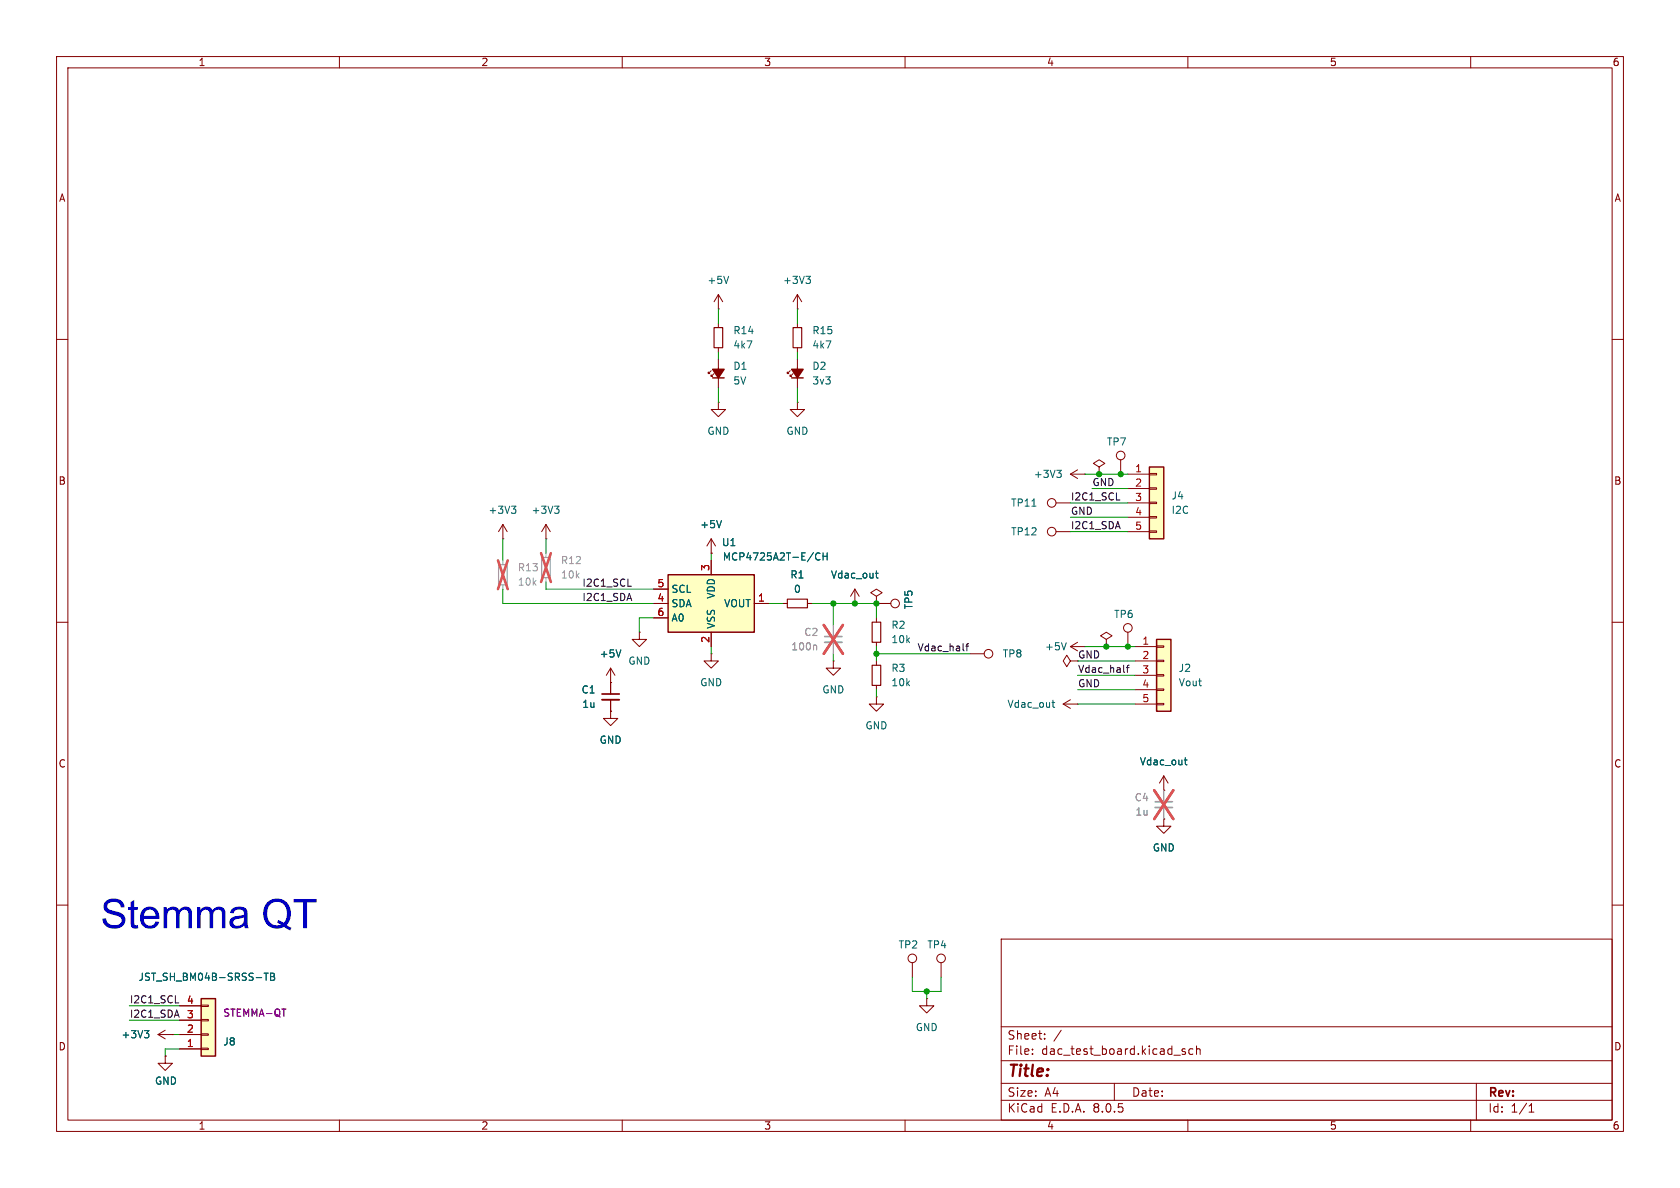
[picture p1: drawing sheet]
<svg xmlns="http://www.w3.org/2000/svg" width="297mm" height="210mm" viewBox="0 0 297 210" stroke-linecap="round" stroke-linejoin="round" font-family="sans-serif">
<g fill="none" stroke="#840000" stroke-width=".18">
<path d="M10 10h277v190h-277zM12 12h273v186h-273zM60 10v2M110 10v2M160 10v2M210 10v2M260 10v2M10 60h2M285 60h2M10 110h2M138.4 106.7h.8M142.7 106.7h.8"/>
<path d="M151.1 106.7h.1M151.1 104.1l.8 1.3M151.1 104.1v2.6M151.1 104.1l-.7 1.3M154.9 106.7h2.6M285 110h2M10 160h2M285 160h2M177 166h108v32h-108zM60 198v2M110 198v2M160 198v2"/>
<path d="M177 194.5h108M177 191.5h108M177 187.5h108M177 181.5h108M182.5 186.3v.1M182.5 185.5v.1M184.7 183.6v.1M184.7 182.8v.1M187.6 182.1l-1.3 2M197 191.5v3M209.5 185.5l-.3-.1-.2 .2v.2l.5 .2v.3h-.5M210 198v2"/>
<path d="M210.9 185.5l-.4-.1-.3 .3v.4l.1 .2h.6M211.5 185.5l.2-.1 .4 .1 .1 .9M211.5 184.9v1.5M260 198v2M261 191.5v6.5M270.3 196.6h.9M270.3 195.5l.4-.4v1.5"/>
<circle cx="158.2" cy="106.7" r=".76"/>
</g>
<path d="M95.8 98.6h1.5v3.5h-1.5z" fill="none" stroke="#a1a1a1" stroke-width=".2"/>
<path d="M96.5 97.8v.8M96.5 102.1v.8" fill="none" stroke="#a1a1a1" stroke-width=".18"/>
<path d="M95.7 97.8l1.7 5.1M97.4 97.8l-1.7 5.1" fill="none" stroke="#e65255" stroke-width=".46"/>
<path d="M154.8 101.3h.4M154.9 100.9v1.1l.3 .2" fill="none" stroke="#006464" stroke-width=".18"/>
<path d="M139.2 105.9h3.5v1.5h-3.5z" fill="none" stroke="#840000" stroke-width=".2"/>
<path d="M203.2 82.6h2.5v12.7h-2.5z" fill="#ffffc2"/>
<g fill="none" stroke="#840000" stroke-width=".18">
<path d="M125.7 65.5l-.5 .5v-.2v.2h.3M126.2 66l-.5 .5v-.2v.2h.3M127 71.1v1.3h1.3l-1.3 1.3-1.3-1.3h1.3M127 71.1h.1M127 63.5v5.1M141 71.1v1.3h1.2l-1.2 1.3-1.3-1.3h1.3M141 71.1h.1M125.7 97.8h.1M125.7 95.3l-.7 1.2M125.7 95.3v2.5M125.7 95.3l.8 1.2M199.4 83.8h3.8"/>
<path d="M199.4 86.4h3.8M199.4 88.9h3.8M199.4 91.4h3.8M199.4 94h3.8M203.2 93.9h1.3v.2h-1.3zM203.2 91.3h1.3v.3h-1.3zM203.2 88.8h1.3v.2h-1.3zM203.2 86.2h1.3v.3h-1.3zM203.2 83.7h1.3v.2h-1.3zM125.7 115.6v1.2h-1.2l1.2 1.3 1.3-1.3h-1.3M125.7 115.6h.1M147.3 116.8v1.3h-1.3l1.3 1.3 1.3-1.3h-1.3"/>
<path d="M147.3 116.8h.1M154.9 116.8v.8M171.4 115.6h2.6M189.2 116.8l-.6-1-.6 1 .6 1.1 .6-1.1h1.3M189.2 114.3l1.3 .8M189.2 114.3h2.6M190.5 113.5l-1.3 .8M191.8 114.3h.1M199.4 111.8v2.5M154.9 121.2v.7M188 124.5h2.5M188 124.5l1.2 .7"/>
<path d="M189.2 123.7l-1.2 .8M190.5 124.5h.1M27.9 182.9h2.6M27.9 182.9l1.3 .7M29.2 186.7v1.3h1.3l-1.3 1.2-1.3-1.2h1.3M29.2 186.7h.1M29.2 182.1l-1.3 .8M30.5 182.9h.1"/>
<circle cx="174.8" cy="115.6" r=".76"/>
<circle cx="199.4" cy="111" r=".76"/>
</g>
<path d="M126 66.8h2M203.2 82.6h2.5v12.7h-2.5z" fill="none" stroke="#840000" stroke-width=".25"/>
<path d="M127.5 92l-.4 1.3M188.5 113.6l-.4 1.3M186 124.2h.5M186.2 123.8v1.1l.3 .1M25.5 182.2h.8l-.4 .5M26.1 182.7l.2 .2v.3l-.2 .3" fill="none" stroke="#006464" stroke-width=".18"/>
<path d="M154.2 117.6h1.5v3.6h-1.5z" fill="none" stroke="#840000" stroke-width=".2"/>
<path d="M126 65.3h2l-1 1.5z" fill="#840000" stroke="#840000" stroke-width=".25"/>
<path d="M145.8 113.5h3" fill="none" stroke="#a1a1a1" stroke-width=".33"/>
<path d="M145.8 112.5h3" fill="none" stroke="#a1a1a1" stroke-width=".3"/>
<path d="M147.3 110.5v2M147.3 113.5v2.1" fill="none" stroke="#a1a1a1" stroke-width=".18"/>
<path d="M144.2 114l.2 .2v.7" fill="none" stroke="#989898" stroke-width=".18"/>
<path d="M145.6 110.5l3.4 5.1M149 110.5l-3.4 5.1" fill="none" stroke="#e65255" stroke-width=".46"/>
<path d="M118.1 101.6h15.2v10.2h-15.2z" fill="#ffffc2"/>
<path d="M140 66.8h2M118.1 101.6h15.2v10.2h-15.2z" fill="none" stroke="#840000" stroke-width=".25"/>
<g fill="none" stroke="#840000" stroke-width=".18">
<path d="M127 57.2v.7M141 57.2v.7M127 61.5v.7M139.7 65.5l-.5 .5v-.2v.2h.2M140.2 66l-.5 .5v-.2v.2h.3M141 61.5v.7M141 63.5v5.1M125.7 99.1v2.5M107.9 118.1l-.7 1.3M107.9 118.1v4.6M107.9 118.1l.8 1.3M113 111.8v1.2h-1.2l1.2 1.3 1.3-1.3h-1.3"/>
<path d="M113 111.8h.1M115.6 106.7h2.5M115.6 104.1h2.5M115.6 109.2h2.5M125.7 111.8v2.5M133.3 106.7h2.6M154.9 105.4l1.1-.6-1.1-.7-1 .7 1 .6v1.3M154.9 106.7h.1M154.9 109.2v.8M154.9 113.5v.8M107.9 120.7h.1M107.9 125.7v1.3h-1.2l1.2 1.3 1.3-1.3h-1.3"/>
<path d="M107.9 125.7h.1M107.9 123.7v2M154.9 123.2v1.3h-1.2l1.2 1.2 1.3-1.2h-1.3M154.9 123.2h.1"/>
</g>
<path d="M145 97.9a.6 .6 0 0 0-.9 .4 .6 .6 0 0 0 .6 .7l.3-.1M145.5 97.7v1.3M145.5 98.3h.7M146.2 97.7v1.3M109.8 114.9l-.5 1.2" fill="none" stroke="#006464" stroke-width=".18"/>
<path d="M126.2 57.9h1.6v3.6h-1.6zM140.2 57.9h1.5v3.6h-1.5zM154.2 110h1.5v3.5h-1.5z" fill="none" stroke="#840000" stroke-width=".2"/>
<path d="M140 65.3h2l-1 1.5z" fill="#840000" stroke="#840000" stroke-width=".25"/>
<path d="M106.4 123.7h3.1" fill="none" stroke="#840000" stroke-width=".33"/>
<path d="M106.4 122.7h3.1" fill="none" stroke="#840000" stroke-width=".3"/>
<path d="M35.6 176.5h2.5v10.2h-2.5z" fill="#ffffc2"/>
<g fill="none" stroke="#840000" stroke-width=".18">
<path d="M127 54.6h.1M127 52.1l-.8 1.2M127 52.1v2.5M127 52.1l.8 1.2M141 54.6h.1M141 52.1l-.8 1.2M141 52.1v2.5M141 52.1l.7 1.2M88.9 95.3h.1M88.9 92.7l.8 1.3M88.9 92.7v2.6M88.9 92.7l-.8 1.3"/>
<path d="M96.5 95.3h.1M96.5 92.7l.8 1.3M96.5 92.7v2.6M96.5 92.7l-.7 1.3M186.7 94h2.5M186.7 88.9h2.5M189.2 83.8h2.6M189.2 83.8l1.3 .8M190.5 83.1l-1.3 .7M191.8 83.8h.1M194.3 82.6l1-.7-1-.6-1 .6 1 .7v1.2M194.3 83.8h.1"/>
<path d="M198.1 81.3v2.5M205.7 139.7h.1M205.7 137.2l.8 1.2M205.7 137.2v2.5M205.7 137.2l-.7 1.2M205.7 144.8v1.3h-1.2l1.2 1.2 1.3-1.2h-1.3M205.7 144.8h.1M31.7 177.8h3.9M35.6 177.7h1.2v.2h-1.2zM161.3 170.2v2.5M163.8 176.5v1.3h1.3l-1.3 1.3-1.2-1.3h1.2M163.8 176.5h.1"/>
<path d="M166.4 170.2v2.5M31.7 185.4h3.9M31.7 182.9h3.9M31.7 180.3h3.9M35.6 180.2h1.2v.3h-1.2zM35.6 182.8h1.2v.2h-1.2zM35.6 185.3h1.2v.2h-1.2z"/>
<circle cx="185.9" cy="94" r=".76"/>
<circle cx="185.9" cy="88.9" r=".76"/>
<circle cx="198.1" cy="80.5" r=".76"/>
<circle cx="161.3" cy="169.4" r=".76"/>
<circle cx="166.4" cy="169.4" r=".76"/>
</g>
<path d="M35.6 176.5h2.5v10.2h-2.5z" fill="none" stroke="#840000" stroke-width=".25"/>
<g fill="none" stroke="#006464" stroke-width=".18">
<path d="M128.8 48.8l-.4 1.3M142.5 48.8h.8l-.5 .5M143 49.3l.3 .3v.3l-.3 .2M90.4 89.5h.8l-.4 .5M91 90l.2 .2v.3l-.2 .2M98 89.5h.8l-.4 .5M98.6 90l.2 .2v.3l-.2 .2M182.4 89.5h.8M186.8 83.1h.8l-.4 .5M187.4 83.6l.2 .3v.3l-.2 .2M209.4 134.4h.5M209.5 133.9v1.1l.4 .2"/>
<path d="M46.7 172h.7M47.1 172v1.3M47.8 172h.5l.2 .3-.2 .3 .2 .2 .1 .3-.3 .2h-.5zM47.8 172.6h.5"/>
</g>
<path d="M88.1 99.8h1.6v3.6h-1.6z" fill="none" stroke="#a1a1a1" stroke-width=".2"/>
<path d="M88.9 99.1v.7M88.9 103.4v.7" fill="none" stroke="#a1a1a1" stroke-width=".18"/>
<path d="M88 99.1l1.8 5M89.8 99.1l-1.8 5" fill="none" stroke="#e65255" stroke-width=".46"/>
<path d="M204.5 113h2.5v12.7h-2.5z" fill="#ffffc2"/>
<g fill="none" stroke="#840000" stroke-width=".18">
<path d="M125.7 97.8h.1M125.7 99.1v2.5M115.6 106.7h2.5M115.6 104.1h2.5M115.6 109.2h2.5M125.7 111.8v2.5M133.3 106.7h2.6M138.4 106.7h.8M142.7 106.7h.8M151.1 106.7h.1M154.9 106.7h.1M154.9 106.7h2.6"/>
<path d="M195.6 113l1-.6-1-.6-1 .6 1 .6v1.3M195.6 114.3h.1M200.7 114.3h3.8M200.7 116.8h3.8M200.7 119.4h3.8M204.5 119.3h1.2v.2h-1.2zM204.5 116.7h1.2v.3h-1.2zM204.5 114.2h1.2v.2h-1.2zM107.9 120.7h.1M107.9 125.7h.1M107.9 120.7v2M107.9 123.7v2"/>
<path d="M200.7 121.9h3.8M200.7 124.5h3.8M204.5 124.3h1.2v.3h-1.2zM204.5 121.8h1.2v.2h-1.2zM205.7 139.7h.1M205.7 144.8h.1M31.7 177.8h3.9M29.2 186.7h.1M30.5 182.9h.1M31.7 185.4h3.9M31.7 182.9h3.9M31.7 180.3h3.9"/>
</g>
<path d="M204.5 113h2.5v12.7h-2.5z" fill="none" stroke="#840000" stroke-width=".25"/>
<path d="M204.2 142.7h3.1" fill="none" stroke="#a1a1a1" stroke-width=".33"/>
<path d="M204.2 141.7h3.1" fill="none" stroke="#a1a1a1" stroke-width=".3"/>
<path d="M147.3 110.5v2M147.3 113.5v2.1M205.7 139.7v2M205.7 142.7v2.1" fill="none" stroke="#a1a1a1" stroke-width=".18"/>
<path d="M145.6 110.5l3.4 5.1M149 110.5l-3.4 5.1M204.1 139.7l3.3 5.1M207.4 139.7l-3.3 5.1" fill="none" stroke="#e65255" stroke-width=".46"/>
<path d="M197.4 88.4h.6M111 103.6h.6M170.7 114.2h.5M171.2 113.8l-.3 .2v1.1M199.1 118h.5M199.6 117.6l-.3 .2v1.1M31 177.3h.6" fill="none" stroke="#0f0f0f" stroke-width=".18"/>
<g fill="none" stroke="#009600" stroke-width=".18">
<path d="M127 54.6v2.6M141 54.6v2.6M127 62.2v1.3M127 68.6v2.5M141 62.2v1.3M141 68.6v2.5M88.9 95.3v3.8M96.5 95.3v2.5M125.7 97.8v1.3M189.2 94h10.2M189.2 88.9h10.2M189.2 91.4h10.2"/>
<path d="M191.8 83.8h7.6M193 86.4h6.4M88.9 104.1v2.6h26.7M96.5 102.9v1.2h19.1M115.6 109.2h-2.6v2.6M125.7 114.3v1.3M135.9 106.7h2.5M143.5 106.7h11.4v2.5M147.3 106.7v3.8M147.3 115.6v1.2M154.9 114.3v2.5M154.9 115.6h16.5"/>
<path d="M190.5 119.4h10.2M190.5 116.8h10.2M191.8 114.3h8.9M154.9 121.9v1.3M190.5 121.9h10.2M190.5 124.5h10.2M22.9 177.8h8.8M161.3 172.7v2.6h5.1v-2.6M163.8 175.3v1.2M22.9 180.3h8.8M30.5 182.9h1.2M31.7 185.4h-2.5v1.3"/>
</g>
<g fill="none" stroke="#006464" stroke-width=".18">
<path d="M127.5 92l-.4 1.3M145 97.9a.6 .6 0 0 0-.9 .4 .6 .6 0 0 0 .6 .7l.3-.1M145.5 97.7v1.3M145.5 98.3h.7M146.2 97.7v1.3M109.8 114.9l-.5 1.2M154.8 101.3h.4M154.9 100.9v1.1l.3 .2M209.4 134.4h.5M209.5 133.9v1.1l.4 .2M46.7 172h.7M47.1 172v1.3"/>
<path d="M47.8 172h.5l.2 .3-.2 .3 .2 .2 .1 .3-.3 .2h-.5zM47.8 172.6h.5M25.5 182.2h.8l-.4 .5M26.1 182.7l.2 .2v.3l-.2 .3"/>
</g>
<path d="M144.2 114l.2 .2v.7" fill="none" stroke="#989898" stroke-width=".18"/>
<g fill="#009600" stroke="#009600" stroke-width=".18">
<circle cx="151.1" cy="106.7" r=".46"/>
<circle cx="154.9" cy="106.7" r=".46"/>
<circle cx="154.9" cy="115.6" r=".46"/>
<circle cx="147.3" cy="106.7" r=".46"/>
<circle cx="163.8" cy="175.3" r=".46"/>
<circle cx="194.3" cy="83.8" r=".46"/>
<circle cx="198.1" cy="83.8" r=".46"/>
<circle cx="199.4" cy="114.3" r=".46"/>
<circle cx="195.6" cy="114.3" r=".46"/>
</g>
<text font-size="7.1" fill="#0000c2" x="17.8" y="164.9">Stemma QT</text>
<text font-size="2.8" fill="#840000" x="178" y="190.9">Title:</text>
<g font-size="2.1" fill="#840000">
<text x="178" y="184">Sheet:</text>
<text x="178" y="186.7">File:</text>
<text x="184.1" y="186.7">dac_test_board.kicad_sch</text>
<text x="178" y="196.9">KiCad</text>
<text x="178" y="194.1">Size:</text>
<text x="184.7" y="194.1">A4</text>
<text x="185.7" y="196.9">E.D.A.</text>
<text x="193.3" y="196.9">8.0.5</text>
<text x="200" y="194.1">Date:</text>
<text x="263" y="194.3">Rev:</text>
<text x="263" y="196.9">Id:</text>
<text x="267.1" y="196.9">1/1</text>
</g>
<g font-size="1.8" fill="#840000">
<text x="35" y="11.9">1</text>
<text x="85" y="11.9">2</text>
<text x="135" y="11.9">3</text>
<text x="185" y="11.9">4</text>
<text x="235" y="11.9">5</text>
<text x="285" y="11.9">6</text>
<text x="10.3" y="35.9">A</text>
<text x="285.3" y="35.9">A</text>
<text x="10.3" y="85.9">B</text>
<text x="285.3" y="85.9">B</text>
<text x="10.3" y="135.9">C</text>
<text x="285.3" y="135.9">C</text>
<text x="10.3" y="185.9">D</text>
<text x="285.3" y="185.9">D</text>
<text x="35" y="199.9">1</text>
<text x="85" y="199.9">2</text>
<text x="135" y="199.9">3</text>
<text x="185" y="199.9">4</text>
<text x="235" y="199.9">5</text>
<text x="285" y="199.9">6</text>
</g>
<g font-size="1.8" fill="#006464">
<text x="125" y="50.4">+5V</text>
<text x="138.3" y="50.4">+3V3</text>
<text x="129.5" y="59.3">R14</text>
<text x="143.5" y="59.3">R15</text>
<text x="129.5" y="65.6">D1</text>
<text x="129.5" y="61.8">4k7</text>
<text x="143.5" y="61.8">4k7</text>
<text x="143.5" y="65.6">D2</text>
<text x="129.5" y="68.2">5V</text>
<text x="143.5" y="68.2">3v3</text>
<text x="125" y="77.1">GND</text>
<text x="138.9" y="77.1">GND</text>
<text x="195.6" y="79">TP7</text>
<text x="178.6" y="89.8">TP11</text>
<text x="182.7" y="84.7">+3V3</text>
<text x="207" y="88.5">J4</text>
<text x="86.3" y="91">+3V3</text>
<text x="93.9" y="91">+3V3</text>
<text x="123.7" y="93.6">+5V</text>
<text x="178.6" y="94.8">TP12</text>
<text x="207" y="91">I2C</text>
<text x="127.5" y="96.7">U1</text>
<text x="127.7" y="99.3">MCP4725A2T-E/CH</text>
<text x="118.6" y="107.5">SDA</text>
<text x="118.6" y="105">SCL</text>
<text x="126.6" y="105.9" transform="rotate(-90 126.6 105.9)">VDD</text>
<text x="127.9" y="107.5">VOUT</text>
<text x="139.6" y="102.5">R1</text>
<text x="140.3" y="105">0</text>
<text x="146.8" y="102.5">Vdac_out</text>
<text x="161.5" y="107.8" transform="rotate(-90 161.5 107.8)">TP5</text>
<text x="118.6" y="110.1">A0</text>
<text x="126.6" y="111.3" transform="rotate(-90 126.6 111.3)">VSS</text>
<text x="157.5" y="111.4">R2</text>
<text x="157.5" y="113.9">10k</text>
<text x="196.9" y="109.4">TP6</text>
<text x="105.9" y="116.4">+5V</text>
<text x="111" y="117.7">GND</text>
<text x="157.5" y="119">R3</text>
<text x="177.2" y="116.4">TP8</text>
<text x="184.7" y="115.2">+5V</text>
<text x="208.3" y="119">J2</text>
<text x="102.7" y="122.8">C1</text>
<text x="102.8" y="125.3">1u</text>
<text x="123.7" y="121.5">GND</text>
<text x="145.3" y="122.8">GND</text>
<text x="157.5" y="121.5">10k</text>
<text x="178" y="125.3">Vdac_out</text>
<text x="208.3" y="121.5">Vout</text>
<text x="105.9" y="131.7">GND</text>
<text x="152.9" y="129.1">GND</text>
<text x="201.4" y="135.5">Vdac_out</text>
<text x="203.7" y="150.7">GND</text>
<text x="158.8" y="167.9">TP2</text>
<text x="163.8" y="167.9">TP4</text>
<text x="24.4" y="173.6">JST_SH_BM04B-SRSS-TB</text>
<text x="21.4" y="183.7">+3V3</text>
<text x="39.4" y="185">J8</text>
<text x="161.8" y="182.5">GND</text>
<text x="27.3" y="191.9">GND</text>
</g>
<g font-size="1.8" fill="#a90000">
<text x="200.6" y="83.6">1</text>
<text x="200.6" y="86.1">2</text>
<text x="200.6" y="88.6">3</text>
<text x="200.6" y="91.2">4</text>
<text x="200.6" y="93.7">5</text>
<text x="125.5" y="101" transform="rotate(-90 125.5 101)">3</text>
<text x="116.1" y="106.4">4</text>
<text x="116.1" y="103.9">5</text>
<text x="133.9" y="106.4">1</text>
<text x="116.1" y="109">6</text>
<text x="125.5" y="113.7" transform="rotate(-90 125.5 113.7)">2</text>
<text x="201.9" y="114">1</text>
<text x="201.9" y="116.6">2</text>
<text x="201.9" y="119.1">3</text>
<text x="201.9" y="121.7">4</text>
<text x="201.9" y="124.2">5</text>
<text x="32.9" y="177.5">4</text>
<text x="32.9" y="185.2">1</text>
<text x="32.9" y="182.6">2</text>
<text x="32.9" y="180.1">3</text>
</g>
<g font-size="1.8" fill="#0f0f0f">
<text x="189.2" y="88.6">I2C1_SCL</text>
<text x="193" y="86">GND</text>
<text x="189.2" y="93.6">I2C1_SDA</text>
<text x="189.2" y="91.1">GND</text>
<text x="102.9" y="106.3">I2C1_SDA</text>
<text x="102.9" y="103.8">I2C1_SCL</text>
<text x="162.1" y="115.2">Vdac_half</text>
<text x="190.5" y="119">Vdac_half</text>
<text x="190.5" y="116.5">GND</text>
<text x="190.5" y="121.6">GND</text>
<text x="22.9" y="180">I2C1_SDA</text>
<text x="22.9" y="177.5">I2C1_SCL</text>
</g>
<g font-size="1.8" fill="#989898">
<text x="91.4" y="101.2">R13</text>
<text x="99.1" y="99.9">R12</text>
<text x="91.4" y="103.7">10k</text>
<text x="99.1" y="102.5">10k</text>
<text x="142.1" y="112.6">C2</text>
<text x="139.8" y="115.2">100n</text>
<text x="200.5" y="141.8">C4</text>
<text x="200.6" y="144.4">1u</text>
</g>
<text font-size="1.8" fill="#840084" x="39.4" y="179.9">STEMMA-QT</text>
</svg>
